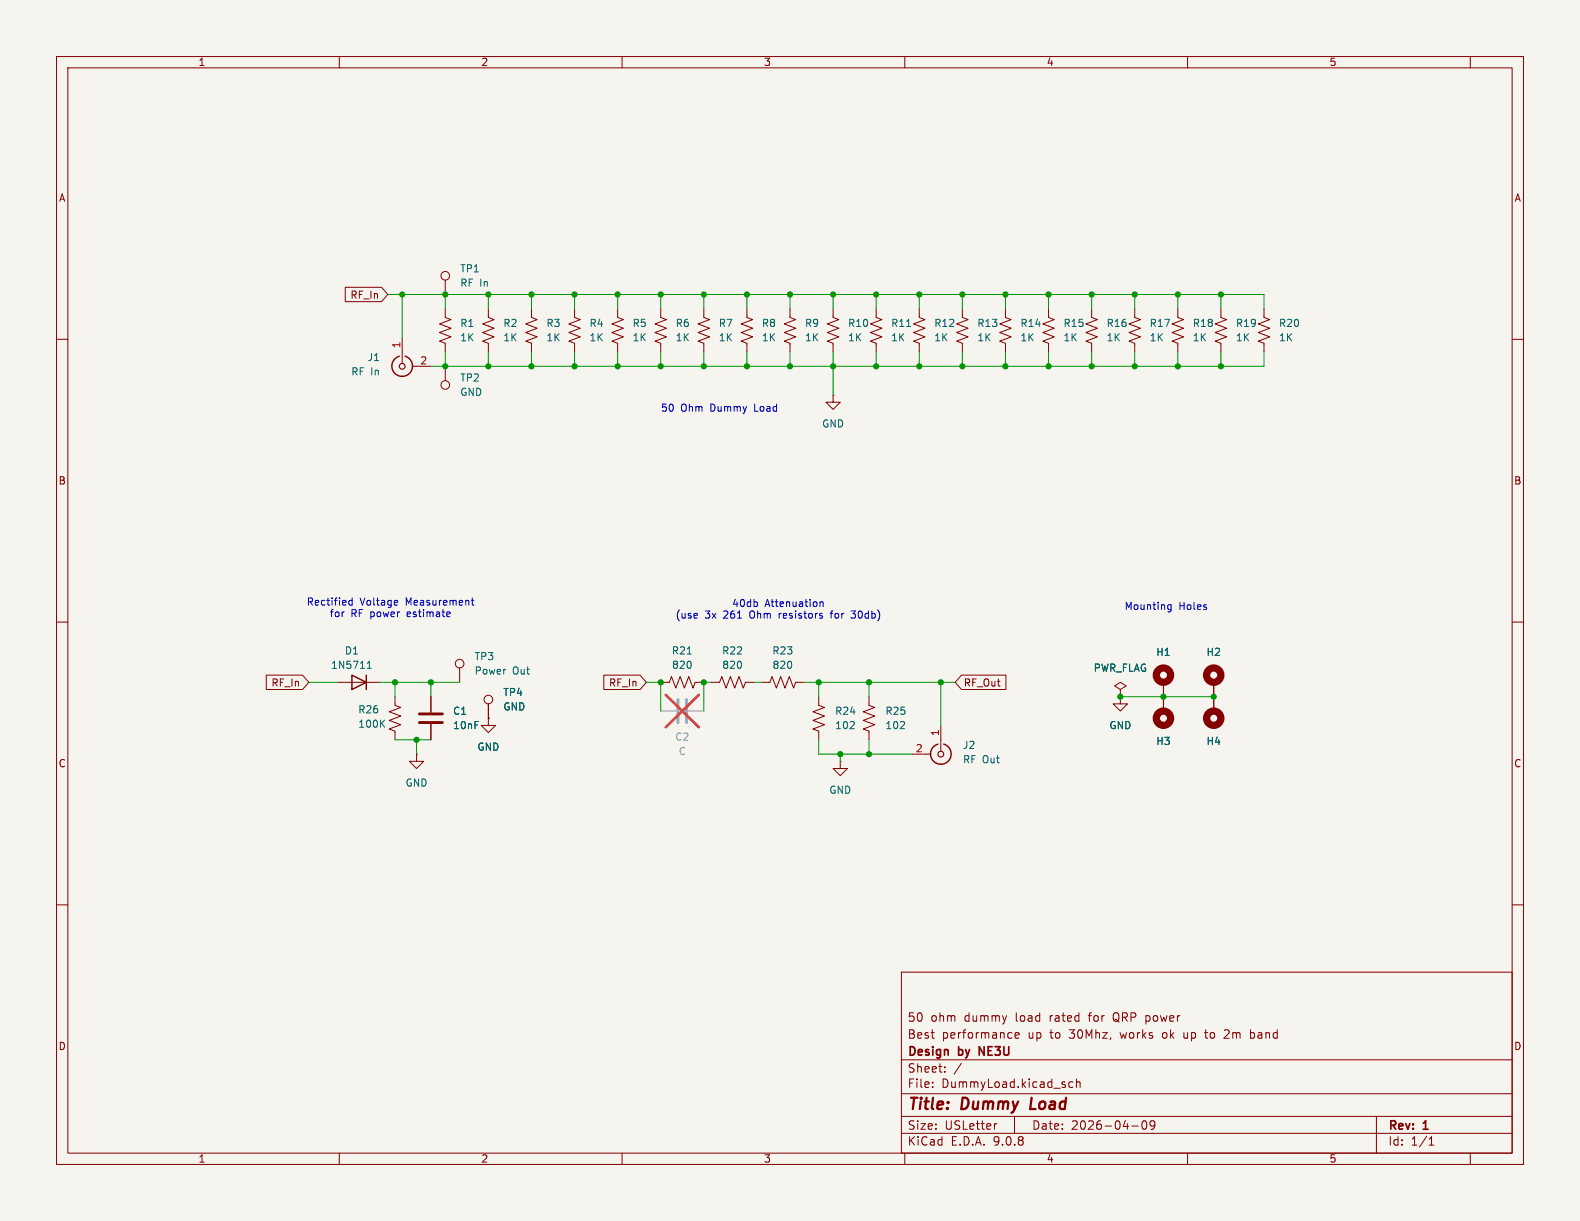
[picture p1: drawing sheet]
<svg xmlns="http://www.w3.org/2000/svg" width="279mm" height="216mm" viewBox="0 0 279 216" stroke-linecap="round" stroke-linejoin="round" font-family="sans-serif">
<path d="M0 0h279.4v215.9h-279.4z" fill="#f5f4ef" stroke="#f5f4ef" stroke-width=".18"/>
<g fill="none" stroke="#840000" stroke-width=".18">
<path d="M10 10h259.4v195.9h-259.4zM12 12h255.4v191.9h-255.4zM60 10v2M110 10v2M160 10v2M210 10v2M260 10v2M61.1 50.8h6.4l1.1 1.3-1.1 1.2h-6.4zM71.1 59.7v4.6M78.7 54.6v1.5l1.1 .4-2.1 .8 2.1 .7-2.1 .8 2.1 .8-2.1 .7 1 .4v1.5M78.7 49.5v2.6M86.4 54.6v1.5l1 .4-2.1 .8 2.1 .7-2.1 .8 2.1 .8-2.1 .7 1.1 .4v1.5"/>
<path d="M94 54.6v1.5l1 .4-2 .8 2 .7-2 .8 2 .8-2 .7 1 .4v1.5M101.6 54.6v1.5l1 .4-2 .8 2 .7-2 .8 2 .8-2 .7 1 .4v1.5M109.2 54.6v1.5l1 .4-2 .8 2 .7-2 .8 2 .8-2 .7 1 .4v1.5M116.8 54.6v1.5l1.1 .4-2.1 .8 2.1 .7-2.1 .8 2.1 .8-2.1 .7 1 .4v1.5M124.5 54.6v1.5l1 .4-2.1 .8 2.1 .7-2.1 .8 2.1 .8-2.1 .7 1.1 .4v1.5M132.1 54.6v1.5l1 .4-2 .8 2 .7-2 .8 2 .8-2 .7 1 .4v1.5M139.7 54.6v1.5l1 .4-2 .8 2 .7-2 .8 2 .8-2 .7 1 .4v1.5M147.3 54.6v1.5l1 .4-2 .8 2 .7-2 .8 2 .8-2 .7 1 .4v1.5M154.9 54.6v1.5l1.1 .4-2.1 .8 2.1 .7-2.1 .8 2.1 .8-2.1 .7 1 .4v1.5M162.6 54.6v1.5l1 .4-2.1 .8 2.1 .7-2.1 .8 2.1 .8-2.1 .7 1.1 .4v1.5M170.2 54.6v1.5l1 .4-2 .8 2 .7-2 .8 2 .8-2 .7 1 .4v1.5M177.8 54.6v1.5l1 .4-2 .8 2 .7-2 .8 2 .8-2 .7 1 .4v1.5"/>
<path d="M185.4 54.6v1.5l1 .4-2 .8 2 .7-2 .8 2 .8-2 .7 1 .4v1.5M193 54.6v1.5l1.1 .4-2.1 .8 2.1 .7-2.1 .8 2.1 .8-2.1 .7 1 .4v1.5M200.7 54.6v1.5l1 .4-2.1 .8 2.1 .7-2.1 .8 2.1 .8-2.1 .7 1.1 .4v1.5M208.3 54.6v1.5l1 .4-2 .8 2 .7-2 .8 2 .8-2 .7 1 .4v1.5M215.9 54.6v1.5l1 .4-2 .8 2 .7-2 .8 2 .8-2 .7 1 .4v1.5M223.5 54.6v1.5l1 .4-2 .8 2 .7-2 .8 2 .8-2 .7 1 .4v1.5M10 60h2M72.9 64.8h3.3M78.7 64.8v2.5M147.3 69.9v1.2h1.3l-1.3 1.3-1.3-1.3h1.3M147.3 69.9h.1M267.4 60h2"/>
<path d="M10 110h2M47.1 119.4h6.4l1.1 1.3-1.1 1.2h-6.4zM81.3 118.1v2.6M106.8 119.4h6.4l1.1 1.3-1.1 1.2h-6.4zM170 119.4h7.9v2.5h-7.9l-1.1-1.2zM267.4 110h2M59.7 120.7h7.6M69.8 123.2v1.5l1.1 .4-2.1 .8 2.1 .7-2.1 .8 2.1 .7-2.1 .8 1 .4v1.5M73.7 133.4v1.2h1.2l-1.2 1.3-1.3-1.3h1.3M73.7 133.4h.1M76.2 123.2v2.8M76.2 128v2.8"/>
<path d="M86.4 127v1.3h1.2l-1.2 1.2-1.3-1.2h1.3M86.4 127h.1M86.4 124.5v2.5M116.8 120.7h1.6l.3-1.1 .8 2.1 .8-2.1 .7 2.1 .8-2.1 .8 2.1 .3-1h1.6M125.7 120.7h1.6l.3-1.1 .8 2.1 .8-2.1 .7 2.1 .8-2.1 .7 2.1 .4-1h1.5M134.6 120.7h1.5l.4-1.1 .8 2.1 .7-2.1 .8 2.1 .8-2.1 .7 2.1 .4-1h1.5M144.8 123.2v1.5l1 .4-2 .8 2 .7-2 .8 2 .7-2 .8 1 .4v1.5M148.6 134.6v1.3h1.3l-1.3 1.3-1.3-1.3h1.3M148.6 134.6h.1M153.7 123.2v1.5l1 .4-2 .8 2 .7-2 .8 2 .7-2 .8 1 .4v1.5M161.3 133.4h3.3M166.4 128.3v4.5"/>
<path d="M198.1 123.2v1.3h1.3l-1.3 1.2-1.3-1.2h1.3M198.1 123.2h.1M198.1 121.9l1-.6-1-.6-1 .6 1 .6v1.3M205.7 120.7v5M214.6 120.7v5M10 160h2M159.4 171.9h108v32h-108zM267.4 160h2M159.4 197.4h108M159.4 193.4h108M159.4 187.4h108M164.9 192.1v.2"/>
<path d="M164.9 191.4v.1M167.1 189.4v.2M167.1 188.7v.1M170 188l-1.3 1.9M176.3 198.7l-.3 .1M179.4 197.4v3M179.5 183.1l.7-.2-.1-.2-.4-.1-.2 .2 .1 .7h.5M189.7 191.4l-.4-.1-.3 .3v.4l.1 .2h.6M190.4 191.4l.2-.1 .3 .1 .1 .9M190.4 190.8v1.5M200.1 199.1h1.2M202.1 198.3l.2-.1a.81 .81 0 0 1 .6 .6 .81 .81 0 0 1-.3 .8l-.2 .1a.81 .81 0 0 1-.3-1.4z"/>
<path d="M204.2 198.8l-.3 .3h-.3l-.2-.3 .1-.5 .4-.1 .2 .1a.99 .99 0 0 1-.3 1.4h-.3M209.4 182.6v.9M213 182.6h.6M213.2 182.1v1.3l.2 .2M217.1 182.1l-.6 .1M217.3 182.7l-.9 .9h1M221.1 183.5h.6M221.1 182.7h.6M221.1 182.1v1.5M243.4 197.4v6.5M60 203.9v2M110 203.9v2"/>
<path d="M159.4 200.4h108M160 203.9v2M210 203.9v2M252.7 202.5h.9M252.7 201.4l.4-.4v1.5M260 203.9v2"/>
<circle cx="78.7" cy="48.8" r=".76"/>
<circle cx="78.7" cy="68.1" r=".76"/>
<circle cx="81.3" cy="117.3" r=".76"/>
<circle cx="86.4" cy="123.7" r=".76"/>
</g>
<path d="M182.4 194.1l-.2 2h.9" fill="none" stroke="#840000" stroke-width=".4"/>
<path d="M173.2 186.6v-1.5l.8 1.5" fill="none" stroke="#840000" stroke-width=".3"/>
<g fill="none" stroke="#840000" stroke-width="1.3">
<circle cx="205.7" cy="119.4" r="1.27"/>
<circle cx="214.6" cy="119.4" r="1.27"/>
<circle cx="205.7" cy="127" r="1.27"/>
<circle cx="214.6" cy="127" r="1.27"/>
</g>
<path d="M74.2 126.2h4M74.2 127.8h4" fill="none" stroke="#840000" stroke-width=".51"/>
<path d="M70.6 63a1.81 1.81 0 0 0-1 2.8 1.81 1.81 0 0 0 3 0 1.81 1.81 0 0 0-1-2.8M62.2 119.4l2.6 1.3-2.6 1.2zM64.8 119.4v2.5M166.9 131.6a1.81 1.81 0 0 1 1 2.8 1.81 1.81 0 0 1-3 0 1.81 1.81 0 0 1 1-2.8" fill="none" stroke="#840000" stroke-width=".25"/>
<path d="M160.3 57.7h.7M65 118.2h.7M65 117.3l.3-.4v1.3M121.5 115.6h.8M67.5 127.9l.5 .7M68 127.3l-.7 .8M150.3 128.8h.8M151 127.7v.4M159.2 128.8h.8M159.9 127.7v.4" fill="none" stroke="#006464" stroke-width=".18"/>
<g fill="none" stroke="#840000" stroke-width=".2">
<circle cx="71.1" cy="64.8" r=".51"/>
<circle cx="166.4" cy="133.4" r=".51"/>
</g>
<path d="M119.9 123.7v4.1M121.4 123.7v4.1" fill="none" stroke="#9c9b98" stroke-width=".51"/>
<path d="M116.8 125.7h2.8M121.7 125.7h2.8" fill="none" stroke="#9c9b98" stroke-width=".18"/>
<path d="M117.7 122.9l5.9 5.7M123.6 122.9l-5.9 5.7" fill="none" stroke="#e12e31" stroke-width=".46"/>
<g fill="none" stroke="#009600" stroke-width=".18">
<path d="M68.6 52.1h154.9v2.5M71.1 52.1v7.6M78.7 52.1v2.5M86.4 52.1v2.5M94 52.1v2.5M101.6 52.1v2.5M109.2 52.1v2.5M116.8 52.1v2.5M124.5 52.1v2.5M132.1 52.1v2.5M139.7 52.1v2.5M147.3 52.1v2.5"/>
<path d="M154.9 52.1v2.5M162.6 52.1v2.5M170.2 52.1v2.5M177.8 52.1v2.5M185.4 52.1v2.5M193 52.1v2.5M200.7 52.1v2.5M208.3 52.1v2.5M215.9 52.1v2.5M78.7 62.2v2.6M86.4 62.2v2.6M94 62.2v2.6"/>
<path d="M101.6 62.2v2.6M109.2 62.2v2.6M116.8 62.2v2.6M124.5 62.2v2.6M132.1 62.2v2.6M139.7 62.2v2.6M147.3 62.2v7.7M154.9 62.2v2.6M162.6 62.2v2.6M170.2 62.2v2.6M177.8 62.2v2.6M185.4 62.2v2.6"/>
<path d="M193 62.2v2.6M200.7 62.2v2.6M208.3 62.2v2.6M215.9 62.2v2.6M223.5 62.2v2.6h-147.3M54.6 120.7h5.1M67.3 120.7h14M69.8 130.8h6.4M69.8 120.7v2.5M73.7 130.8v2.6M76.2 120.7v2.5M114.3 120.7h2.5v5"/>
<path d="M125.7 120.7h-1.2v5M133.3 120.7h1.3M142.2 120.7h26.7M144.8 130.8v2.6h16.5M144.8 120.7v2.5M148.6 133.4v1.2M153.7 120.7v2.5M153.7 130.8v2.6M166.4 120.7v7.6M198.1 123.2h16.5"/>
</g>
<g fill="none" stroke="#0000c2" stroke-width=".18">
<path d="M62.3 105.7v1.3M62.3 106.2h-.4l-.2 .2 .1 .5h.5M70.1 106.2l.2 .3-.6 .1M70.3 106.9l-.2 .1M79.4 108.2l.2 .3-.6 .1M79.6 109h-.2M83.3 106.2h.5M83.5 105.7v1.1l.3 .2M133.8 106.5l.1 .2-.1 .5M145 106.4v.9M145 106.5l.2-.1 .3 .1 .1 .8M145.4 108.9v.3"/>
<path d="M146.8 108.5h.5M147 108.1v1.2M150.5 108h.8l-.4 .5h.1M150.5 109.2l.5 .1M206.6 107.7l.1 .1 .4-.1M207.1 106.9v1.1l-.2 .2-.3-.1M207.1 107l-.4-.1-.1 .1"/>
</g>
<g fill="#009600" stroke="#009600" stroke-width=".18">
<circle cx="139.7" cy="64.8" r=".46"/>
<circle cx="139.7" cy="52.1" r=".46"/>
<circle cx="177.8" cy="52.1" r=".46"/>
<circle cx="185.4" cy="52.1" r=".46"/>
<circle cx="147.3" cy="64.8" r=".46"/>
<circle cx="154.9" cy="64.8" r=".46"/>
<circle cx="170.2" cy="64.8" r=".46"/>
<circle cx="162.6" cy="64.8" r=".46"/>
<circle cx="154.9" cy="52.1" r=".46"/>
<circle cx="147.3" cy="52.1" r=".46"/>
<circle cx="170.2" cy="52.1" r=".46"/>
<circle cx="162.6" cy="52.1" r=".46"/>
<circle cx="177.8" cy="64.8" r=".46"/>
<circle cx="116.8" cy="64.8" r=".46"/>
<circle cx="124.5" cy="64.8" r=".46"/>
<circle cx="124.5" cy="52.1" r=".46"/>
<circle cx="132.1" cy="64.8" r=".46"/>
<circle cx="132.1" cy="52.1" r=".46"/>
<circle cx="73.7" cy="130.8" r=".46"/>
<circle cx="71.1" cy="52.1" r=".46"/>
<circle cx="76.2" cy="120.7" r=".46"/>
<circle cx="69.8" cy="120.7" r=".46"/>
<circle cx="215.9" cy="64.8" r=".46"/>
<circle cx="208.3" cy="64.8" r=".46"/>
<circle cx="185.4" cy="64.8" r=".46"/>
<circle cx="200.7" cy="52.1" r=".46"/>
<circle cx="208.3" cy="52.1" r=".46"/>
<circle cx="200.7" cy="64.8" r=".46"/>
<circle cx="193" cy="64.8" r=".46"/>
<circle cx="214.6" cy="123.2" r=".46"/>
<circle cx="198.1" cy="123.2" r=".46"/>
<circle cx="215.9" cy="52.1" r=".46"/>
<circle cx="193" cy="52.1" r=".46"/>
<circle cx="205.7" cy="123.2" r=".46"/>
<circle cx="101.6" cy="52.1" r=".46"/>
<circle cx="94" cy="52.1" r=".46"/>
<circle cx="101.6" cy="64.8" r=".46"/>
<circle cx="109.2" cy="64.8" r=".46"/>
<circle cx="78.7" cy="52.1" r=".46"/>
<circle cx="86.4" cy="52.1" r=".46"/>
<circle cx="116.8" cy="52.1" r=".46"/>
<circle cx="109.2" cy="52.1" r=".46"/>
<circle cx="94" cy="64.8" r=".46"/>
<circle cx="86.4" cy="64.8" r=".46"/>
<circle cx="78.7" cy="64.8" r=".46"/>
<circle cx="153.7" cy="120.7" r=".46"/>
<circle cx="166.4" cy="120.7" r=".46"/>
<circle cx="153.7" cy="133.4" r=".46"/>
<circle cx="144.8" cy="120.7" r=".46"/>
<circle cx="148.6" cy="133.4" r=".46"/>
<circle cx="116.8" cy="120.7" r=".46"/>
<circle cx="124.5" cy="120.7" r=".46"/>
</g>
<g font-size="2.8" fill="#840000">
<text x="160.4" y="196.8">Title:</text>
<text x="170.1" y="196.8">Dummy</text>
<text x="183" y="196.8">Load</text>
</g>
<g font-size="2.1" fill="#840000">
<text x="160.4" y="183.9">Best</text>
<text x="160.4" y="180.9">50</text>
<text x="164.6" y="180.9">ohm</text>
<text x="166.6" y="183.9">performance</text>
<text x="170.6" y="180.9">dummy</text>
<text x="179.7" y="180.9">load</text>
<text x="181.9" y="183.9">up</text>
<text x="185.9" y="183.9">to</text>
<text x="185.9" y="180.9">rated</text>
<text x="189.4" y="183.9">30Mhz,</text>
<text x="193" y="180.9">for</text>
<text x="197.4" y="180.9">QRP power</text>
<text x="198.5" y="183.9">works</text>
<text x="206.1" y="183.9">ok</text>
<text x="210" y="183.9">up</text>
<text x="214" y="183.9">to</text>
<text x="217.5" y="183.9">2m</text>
<text x="222.3" y="183.9">band</text>
<text x="160.4" y="189.9">Sheet:</text>
<text x="160.4" y="187.1">Design</text>
<text x="169.6" y="187.1">by</text>
<text x="173.8" y="187.1">NE3U</text>
<text x="160.4" y="192.6">File:</text>
<text x="166.5" y="192.6">DummyLoad.kicad_sch</text>
<text x="160.4" y="202.8">KiCad</text>
<text x="160.4" y="200">Size:</text>
<text x="167.1" y="200">USLetter</text>
<text x="168.1" y="202.8">E.D.A.</text>
<text x="175.7" y="202.8">9.0.8</text>
<text x="182.4" y="200">Date:</text>
<text x="189.4" y="200">2026-04-09</text>
<text x="245.4" y="200.2">Rev:</text>
<text x="245.4" y="202.8">Id:</text>
<text x="249.5" y="202.8">1/1</text>
<text x="251.8" y="200.2">1</text>
</g>
<g font-size="1.8" fill="#840000">
<text x="35" y="11.9">1</text>
<text x="85" y="11.9">2</text>
<text x="135" y="11.9">3</text>
<text x="185" y="11.9">4</text>
<text x="235" y="11.9">5</text>
<text x="10.3" y="35.9">A</text>
<text x="267.7" y="35.9">A</text>
<text x="61.9" y="53">RF_In</text>
<text x="10.3" y="85.9">B</text>
<text x="267.7" y="85.9">B</text>
<text x="47.9" y="121.6">RF_In</text>
<text x="107.6" y="121.6">RF_In</text>
<text x="170.3" y="121.6">RF_Out</text>
<text x="10.3" y="135.9">C</text>
<text x="267.7" y="135.9">C</text>
<text x="10.3" y="185.9">D</text>
<text x="267.7" y="185.9">D</text>
<text x="35" y="205.8">1</text>
<text x="85" y="205.8">2</text>
<text x="135" y="205.8">3</text>
<text x="185" y="205.8">4</text>
<text x="235" y="205.8">5</text>
</g>
<g font-size="1.8" fill="#006464">
<text x="81.3" y="48.4">TP1</text>
<text x="81.3" y="50.9">RF In</text>
<text x="81.3" y="58">R1</text>
<text x="88.9" y="58">R2</text>
<text x="96.5" y="58">R3</text>
<text x="104.1" y="58">R4</text>
<text x="111.8" y="58">R5</text>
<text x="119.4" y="58">R6</text>
<text x="127" y="58">R7</text>
<text x="134.6" y="58">R8</text>
<text x="142.2" y="58">R9</text>
<text x="149.9" y="58">R10</text>
<text x="157.5" y="58">R11</text>
<text x="165.1" y="58">R12</text>
<text x="172.7" y="58">R13</text>
<text x="180.3" y="58">R14</text>
<text x="188" y="58">R15</text>
<text x="195.6" y="58">R16</text>
<text x="203.2" y="58">R17</text>
<text x="210.8" y="58">R18</text>
<text x="218.4" y="58">R19</text>
<text x="226.1" y="58">R20</text>
<text x="64.9" y="64">J1</text>
<text x="81.3" y="60.6">1K</text>
<text x="88.9" y="60.6">1K</text>
<text x="96.5" y="60.6">1K</text>
<text x="104.1" y="60.6">1K</text>
<text x="111.8" y="60.6">1K</text>
<text x="119.4" y="60.6">1K</text>
<text x="127" y="60.6">1K</text>
<text x="134.6" y="60.6">1K</text>
<text x="142.2" y="60.6">1K</text>
<text x="149.9" y="60.6">1K</text>
<text x="157.5" y="60.6">1K</text>
<text x="165.1" y="60.6">1K</text>
<text x="172.7" y="60.6">1K</text>
<text x="180.3" y="60.6">1K</text>
<text x="188" y="60.6">1K</text>
<text x="195.6" y="60.6">1K</text>
<text x="203.2" y="60.6">1K</text>
<text x="210.8" y="60.6">1K</text>
<text x="218.4" y="60.6">1K</text>
<text x="226.1" y="60.6">1K</text>
<text x="62" y="66.6">RF In</text>
<text x="81.3" y="67.7">TP2</text>
<text x="81.3" y="70.2">GND</text>
<text x="145.3" y="75.8">GND</text>
<text x="58.4" y="118.5">1N5711</text>
<text x="60.9" y="115.9">D1</text>
<text x="83.8" y="116.9">TP3</text>
<text x="83.8" y="119.5">Power</text>
<text x="90.6" y="119.5">Out</text>
<text x="118.7" y="115.9">R21</text>
<text x="118.7" y="118.5">820</text>
<text x="127.6" y="115.9">R22</text>
<text x="127.6" y="118.5">820</text>
<text x="136.5" y="115.9">R23</text>
<text x="136.5" y="118.5">820</text>
<text x="193.3" y="119">PWR_FLAG</text>
<text x="204.4" y="116.2">H1</text>
<text x="213.3" y="116.2">H2</text>
<text x="88.9" y="123.3">TP4</text>
<text x="88.9" y="125.8">GND</text>
<text x="63.3" y="128.9">100K</text>
<text x="63.3" y="126.3">R26</text>
<text x="80" y="126.6">C1</text>
<text x="80" y="129.1">10nF</text>
<text x="147.6" y="129.1">102</text>
<text x="147.6" y="126.6">R24</text>
<text x="156.5" y="129.1">102</text>
<text x="156.5" y="126.6">R25</text>
<text x="196.1" y="129.1">GND</text>
<text x="204.4" y="131.9">H3</text>
<text x="213.3" y="131.9">H4</text>
<text x="84.3" y="132.9">GND</text>
<text x="170.2" y="132.6">J2</text>
<text x="170.2" y="135.2">RF Out</text>
<text x="71.6" y="139.3">GND</text>
<text x="146.6" y="140.6">GND</text>
</g>
<g font-size="1.8" fill="#a90000">
<text x="70.9" y="61.7" transform="rotate(-90 70.9 61.7)">1</text>
<text x="74.2" y="64.5">2</text>
<text x="166.1" y="130.2" transform="rotate(-90 166.1 130.2)">1</text>
<text x="161.9" y="133.1">2</text>
</g>
<g font-size="1.8" fill="#0000c2">
<text x="116.8" y="73">50</text>
<text x="120.4" y="73">Ohm</text>
<text x="125.7" y="73">Dummy</text>
<text x="133.7" y="73">Load</text>
<text x="54.1" y="107.3">Rectified</text>
<text x="63.7" y="107.3">Voltage</text>
<text x="71.8" y="107.3">Measurement</text>
<text x="129.4" y="107.5">40db</text>
<text x="135.3" y="107.5">Attenuation</text>
<text x="58.2" y="109.3">for</text>
<text x="62.1" y="109.3">RF power</text>
<text x="72.3" y="109.3">estimate</text>
<text x="119.4" y="109.6">(use</text>
<text x="124.6" y="109.6">3x</text>
<text x="128.1" y="109.6">261</text>
<text x="132.9" y="109.6">Ohm</text>
<text x="138.2" y="109.6">resistors</text>
<text x="147.6" y="109.6">for</text>
<text x="151.4" y="109.6">30db)</text>
<text x="198.8" y="108.1">Mounting</text>
<text x="208.5" y="108.1">Holes</text>
</g>
<g font-size="1.8" fill="#939391">
<text x="119.3" y="131.2">C2</text>
<text x="119.9" y="133.7">C</text>
</g>
</svg>
